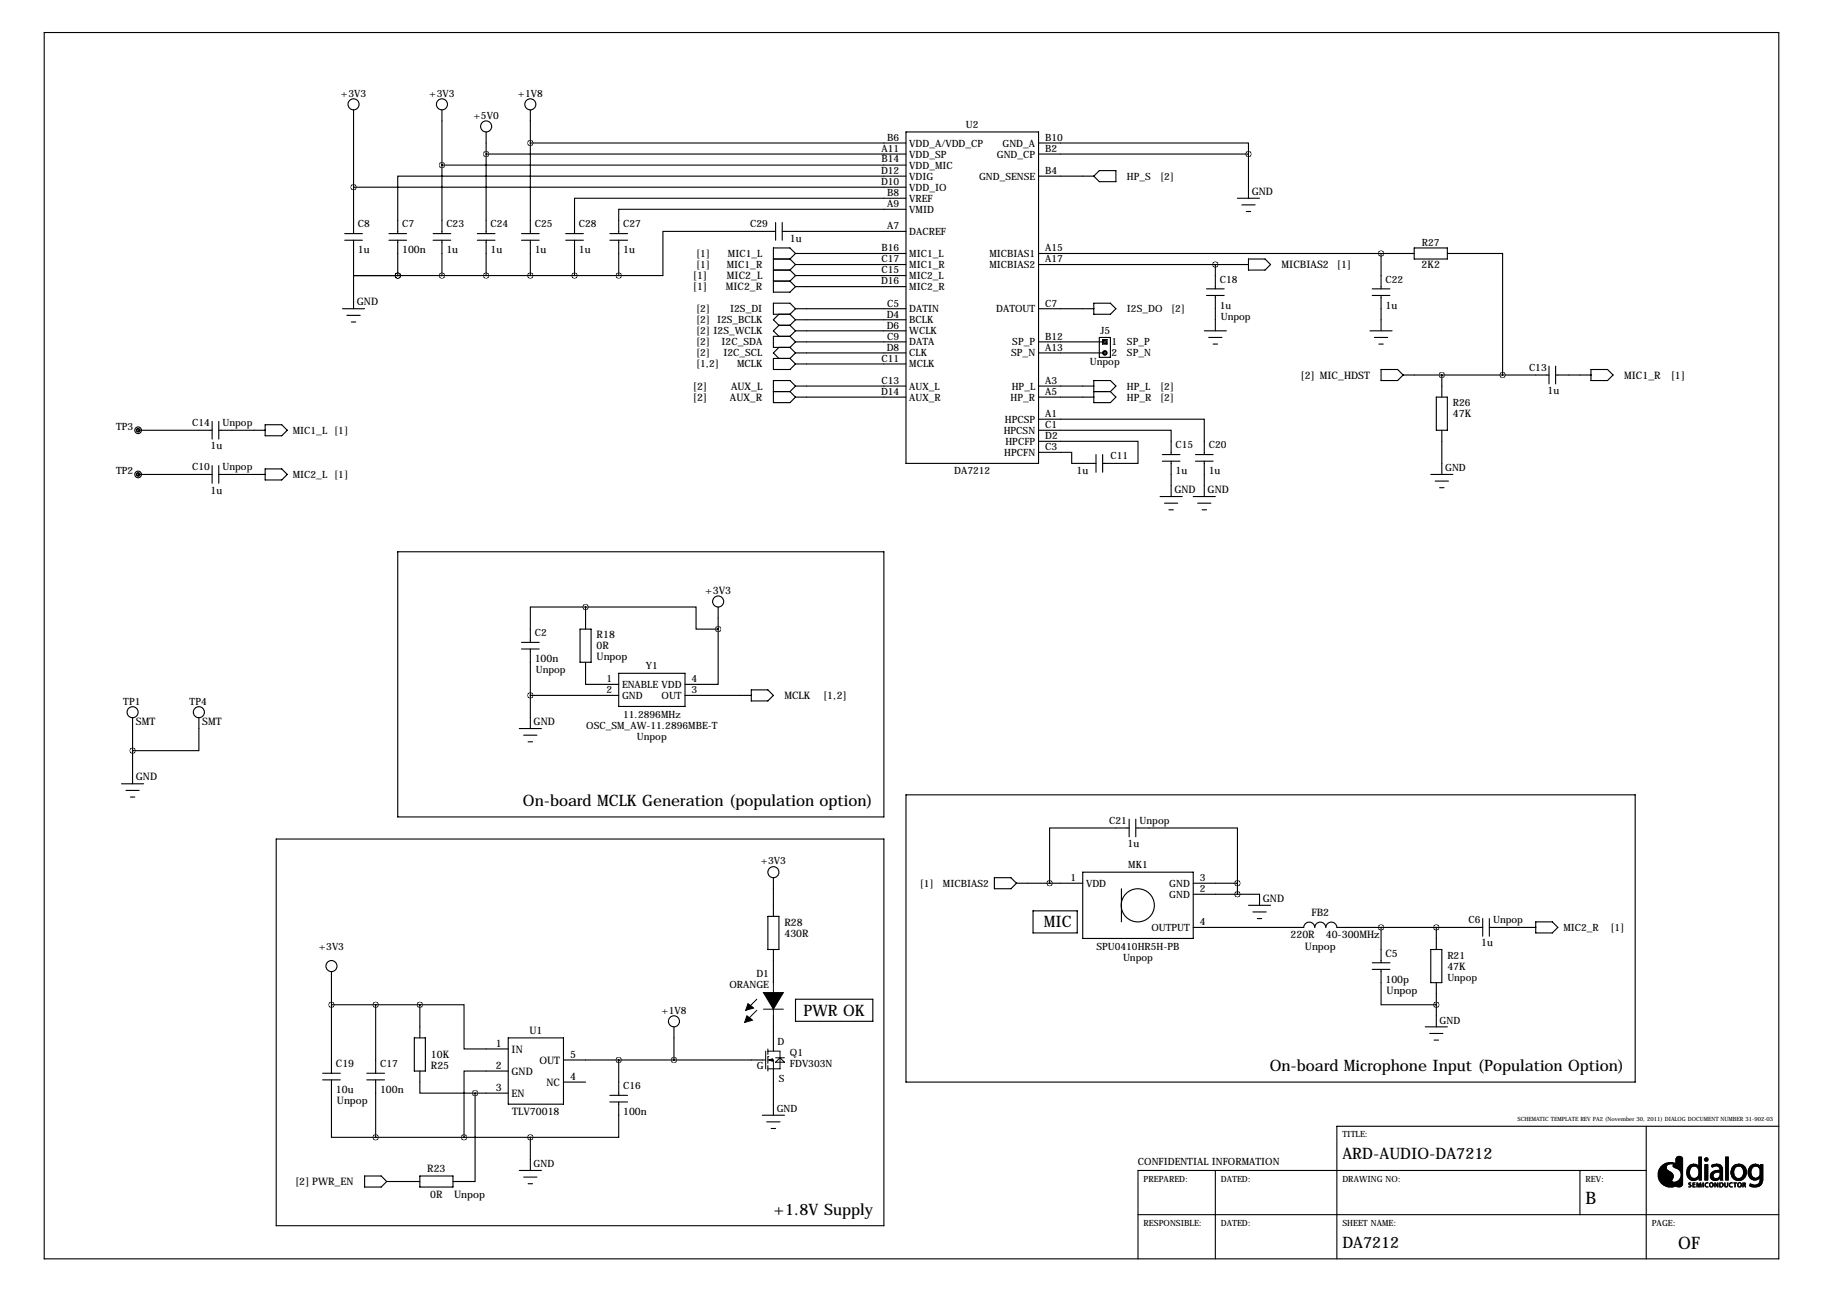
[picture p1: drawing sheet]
<svg xmlns="http://www.w3.org/2000/svg" width="419mm" height="297mm" viewBox="0 0 419 297" stroke-linecap="round" stroke-linejoin="round" font-family="sans-serif">
<g fill="none" stroke="#000" stroke-width=".25">
<path d="M10.2 7.5h398.7v281.9h-398.7zM81.3 25.3v28.4M101.6 25.3v28.4M101.6 38h106.7M111.8 30.3v23.4M111.8 35.4h96.5M121.9 25.3v28.4M121.9 32.9h86.4M208.3 30.3h30.5v76.2h-30.5zM238.8 32.9h48.2v2.5M238.8 35.4h48.2M287 35.4v10.2"/>
<path d="M79.2 53.7h4.1M79.2 55.2h4.1M81.3 55.2v8.2h10.1M81.3 43h127M89.4 53.7h4.1M89.4 55.2h4.1M91.4 55.2v8.2M99.6 53.7h4M99.6 55.2h4M101.6 55.2v8.2M109.7 53.7h4.1M109.7 55.2h4.1"/>
<path d="M111.8 55.2v8.2M119.9 53.7h4.1M119.9 55.2h4.1M121.9 55.2v8.2M130 53.7h4.1M130 55.2h4.1M132.1 55.2v8.2M140.2 53.7h4.1M140.2 55.2h4.1M142.2 55.2v8.2M177.8 59.5h3.8M178.3 53.2h-25.9v10.2h-10.2"/>
<path d="M178.3 51.2v4M179.8 51.2v4M179.8 53.2h28.5M181.6 59.5l1.3 1.3M182.9 58.3l-1.3-1.3h-3.8v10.2h3.8l1.3-1.3M182.9 58.3h25.4M182.9 58.3l-1.3 1.2M208.3 40.5h-116.9v13.2M208.3 45.6h-76.2v8.1M208.3 48.1h-66.1v5.6M238.8 58.3h86.3M238.8 40.5h12.7"/>
<path d="M251.5 40.5l1.2-1.3h3.8v2.6h-3.8zM284.5 45.6h5.1M285.5 47.1h3M286.5 48.6h1M287 59.5h3.8l1.3 1.3-1.3 1.3h-3.8zM317.5 58.3v8.1M325.1 57h7.6v2.5h-7.6zM332.7 58.3h12.7v27.9M78.7 71h5.1M79.8 72.5h3M80.8 74h1M91.4 63.4h-10.1v7.6"/>
<path d="M91.4 63.4h.1M91.4 63.4h50.8M177.8 62.1h3.8M177.8 64.6h3.8M179.1 72.2l-1.3 1.3 1.3 1.3M179.1 74.8h2.5M179.1 74.8l-1.3 1.3 1.3 1.2M179.1 79.9l-1.3 1.2 1.3 1.3M181.6 77.3h-3.8v2.6h3.8M181.6 72.2l1.3 1.3M181.6 77.3l1.3 1.3M181.6 74.8l1.3 1.3"/>
<path d="M181.6 79.9l1.3 1.2M181.6 62.1l1.3 1.3M181.6 64.6l1.3 1.3M182.9 71l-1.3-1.3h-3.8v2.5h3.8M182.9 60.8h25.4M182.9 78.6h25.4M182.9 71h25.4M182.9 63.4h25.4M182.9 73.5h25.4M182.9 76.1h25.4M182.9 65.9h25.4M182.9 71l-1.3 1.2"/>
<path d="M182.9 73.5l-1.3 1.3M182.9 76.1l-1.3 1.2M182.9 78.6l-1.3 1.3M182.9 60.8l-1.3 1.3M182.9 63.4l-1.3 1.2M238.8 60.8h48.2M238.8 78.6h15.2M238.8 71h12.7M251.5 69.7h3.8l1.2 1.3-1.2 1.2h-3.8zM252.7 77.6h2.6v4.6h-2.6zM253.5 78.1h1v1h-1zM276.9 76.1h5"/>
<path d="M277.4 66.4h4M277.4 67.9h4M277.9 77.6h3M278.9 79.1h1M279.4 60.8v5.6M279.4 67.9v8.2M315 76.1h5M315.5 66.4h4M315.5 67.9h4M316 77.6h3M317 79.1h1M317.5 67.9v8.2"/>
<path d="M31.7 98.9h17.1M48.8 96.9v4.1M50.3 98.9h10.7M50.3 96.9v4.1M61 97.6h3.8l1.2 1.3-1.2 1.3h-3.8zM177.8 90h3.8M181.6 82.4h-3.8v2.5h3.8l1.3-1.2M181.6 82.4l1.3 1.3M181.6 90l1.3 1.3M182.9 91.3h25.4M182.9 88.8l-1.3-1.3h-3.8v5.1h3.8l1.3-1.3M182.9 88.8h25.4"/>
<path d="M182.9 81.1h25.4M182.9 83.7h25.4M182.9 81.1l-1.3 1.3M182.9 88.8l-1.3 1.2M238.8 98.9h30.4v5.6M238.8 96.4h38.1v8.1M238.8 91.3h12.7M238.8 88.8h12.7M238.8 81.1h15.2M251.5 87.5h3.8l1.2 1.3-1.2 1.2 1.2 1.3-1.2 1.3h-3.8zM251.5 90h3.8M317.5 84.9h3.8l1.3 1.3-1.3 1.3h-3.8z"/>
<path d="M322.6 86.2h33.5M330.2 91.3h2.5v7.6h-2.5zM331.5 86.2v5.1M331.5 98.9v10.2M356.1 84.2v4.1M357.6 84.2v4.1M357.6 86.2h8.2M365.8 84.9h3.8l1.2 1.3-1.2 1.3h-3.8zM31.7 109.1h17.1M48.8 107v4.1M50.3 107v4.1M50.3 109.1h10.7"/>
<path d="M61 107.8h3.8l1.2 1.3-1.2 1.2h-3.8zM238.8 101.5h22.8v5h-8.1M238.8 104h7.6v2.5h5.6M252 104.5v4.1M253.5 104.5v4.1M266.7 114.2h5.1M267.2 104.5h4.1M267.2 106h4.1M267.7 115.7h3.1M268.7 117.2h1M269.2 106v8.2M274.3 114.2h5.1"/>
<path d="M274.8 104.5h4.1M274.8 106h4.1M275.3 115.7h3.1M276.4 117.2h1M276.9 106v8.2M328.9 109.1h5.1M329.9 110.6h3.1M331 112.1h1M91.4 126.9h111.8v60.9h-111.8zM134.6 139.6h-12.7v8.1M134.6 139.6h25.4v5h5.1M134.6 139.6v5"/>
<path d="M165.1 139.6v5M119.9 147.7h4.1M119.9 149.2h4.1M121.9 149.2v18.3M121.9 159.9h20.3M133.3 144.6h2.6v7.7h-2.6zM134.6 152.3v5h7.6M142.2 154.8h15.3v7.6h-15.3zM157.5 159.9h15.2M165.1 144.6v12.7h-7.6M172.7 158.6h3.8l1.3 1.3-1.3 1.2h-3.8zM30.5 165v15.2"/>
<path d="M45.7 165v7.6h-15.2M119.4 167.5h5.1M120.4 169h3M121.4 170.5h1M27.9 180.2h5.1M29 181.7h3M30 183.2h1M63.5 192.9h139.7v88.9h-139.7zM208.3 182.7h167.6v66.1h-167.6zM259.6 190.4h-18.3v12.7M259.6 188.3v4.1M261.1 190.4h23.4v12.7"/>
<path d="M261.1 188.3v4.1M176.5 210.7h2.6v7.6h-2.6zM177.8 201.8v8.9M177.8 218.3v7.6M228.6 201.8h3.8l1.3 1.3-1.3 1.2h-3.8zM233.7 203.1h15.2M237.5 209.4h10.1v5.1h-10.1zM248.9 200.5h25.4v15.3h-25.4zM257.8 204.3v7.6M274.3 213.2h25.4a1.27 1.27 0 0 1 1.3-1.2 1.27 1.27 0 0 1 1.3 1.2 1.27 1.27 0 0 1 1.2-1.2 1.27 1.27 0 0 1 1.3 1.2 1.27 1.27 0 0 1 1.3-1.2 1.27 1.27 0 0 1 1.2 1.2h33.6M274.3 203.1h10.2M274.3 205.6h15.3v2.5"/>
<path d="M284.5 203.1v2.5M287 208.1h5.1M288 209.7h3.1M289.1 211.2h1M317.5 213.2v8.1M328.9 218.3h2.6v7.6h-2.6zM330.2 213.2v5.1M340.9 211.2v4.1M342.4 211.2v4.1M342.4 213.2h10.7M353.1 211.9h3.8l1.2 1.3-1.2 1.3h-3.8zM76.2 223.4v23.3"/>
<path d="M76.2 231h20.3M86.4 231v15.7M95.2 238.6h2.6v7.6h-2.6zM96.5 231h10.2v10.2h10.1M96.5 231v7.6M116.8 238.6h12.7v15.3h-12.7zM154.9 236.1v7.6M177.8 233.5v7.7M182.9 229.7h17.8v5.1h-17.8zM315.5 221.3h4M315.5 222.9h4M317.5 222.9v8.1h12.7"/>
<path d="M327.7 236.1h5M328.7 237.6h3M329.7 239.1h1M330.2 225.9v10.2M74.2 246.7h4M74.2 248.3h4M76.2 248.3v13.2h10.2M84.3 246.7h4.1M84.3 248.3h4.1M86.4 248.3v13.2M96.5 246.2v5.1h12.7M109.2 251.3v20.3h-5.1"/>
<path d="M109.2 251.3h7.6M116.8 246.2h-10.1v15.3M129.5 248.8h5.1M129.5 243.7h45.8M140.2 251.8h4.1M140.2 253.4h4.1M142.2 253.4v8.1h-20.3M142.2 243.7v8.1M175.3 256.4h5M176.3 257.9h3M177.3 259.4h1M177.8 246.2v10.2"/>
<path d="M378.5 258.9v30.5M408.9 258.9h-101.6v30.5M83.8 270.4h3.8l1.3 1.2-1.3 1.3h-3.8zM86.4 261.5h35.5M88.9 271.6h7.6M96.5 270.4h7.6v2.5h-7.6zM119.4 269.1h5.1M120.4 270.6h3M121.4 272.1h1M121.9 261.5v7.6M261.6 279.3h147.3M279.4 269.1v20.3"/>
<path d="M363.2 269.1v10.2M378.5 269.1h-116.9v20.3"/>
<circle cx="81.3" cy="24" r="1.27"/>
<circle cx="101.6" cy="24" r="1.27"/>
<circle cx="111.8" cy="29.1" r="1.27"/>
<circle cx="121.9" cy="24" r="1.27"/>
<circle cx="254" cy="78.6" r=".41"/>
<circle cx="254" cy="78.6" r=".3"/>
<circle cx="31.7" cy="98.9" r=".41"/>
<circle cx="31.7" cy="98.9" r=".3"/>
<circle cx="31.8" cy="98.9" r=".76"/>
<circle cx="254" cy="81.1" r=".51"/>
<circle cx="254" cy="81.1" r=".41"/>
<circle cx="254" cy="81.1" r=".3"/>
<circle cx="31.7" cy="109.1" r=".41"/>
<circle cx="31.7" cy="109.1" r=".3"/>
<circle cx="31.8" cy="109.1" r=".76"/>
<circle cx="165.1" cy="138.3" r="1.27"/>
<circle cx="30.5" cy="163.7" r="1.27"/>
<circle cx="45.7" cy="163.7" r="1.27"/>
<circle cx="177.8" cy="200.5" r="1.27"/>
<circle cx="261.6" cy="208.1" r="3.8"/>
<circle cx="76.2" cy="222.1" r="1.27"/>
<circle cx="154.9" cy="234.8" r="1.27"/>
</g>
<g fill="none" stroke="#000" stroke-width=".23">
<path d="M174 229.7l-2.6 2.6M174 232.3l-2.6 2.5M175.5 232h4.6M177.8 225.7v7.8M175.3 243.7h.7M176 241.7v4M176.5 242.9h.1M176.5 241.2v1.2M176.5 242.9v1.6M176.5 245v1.2M176.5 243.7h1.3v2.5M176.5 241.7h2.8v4h-2.8"/>
<path d="M176.8 243.7l.7-.3v.6zM177.8 241.2v.5M178.3 243.2h2M179.3 243.2l1 1h-2zM381.2 270.4h3.5M381.2 270.3h3.5M381.2 270.2h3.5M381.2 270.1h3.4M381.2 270h3.4M381.2 269.9h3.4M381.2 269.8h3.3M381.2 269.7h3.2"/>
<path d="M381.2 269.6h3.1M381.2 269.7h3.1M381.2 270.5h3.5M381.2 270.6h3.5M381.3 269.3h2.4M381.3 269.4h2.7M381.3 269.5h2.8M381.3 270.7h3.4M381.3 270.8h3.3M381.3 270.9h3.3M381.4 269h2M381.4 269.1h2.1"/>
<path d="M381.4 269.2h2.2M381.4 271h3.2M381.4 271.1h3.1M381.4 268.9h1.9M381.4 271.2h3.1M381.4 271.2h3M381.4 271.3h3M381.5 268.7h1.6M381.5 268.8h1.6M381.5 271.4h2.8M381.5 271.5h2.8M381.6 268.6h1.5"/>
<path d="M381.6 271.5h2.8M381.7 268.5h1.4M381.7 271.6h2.8M381.7 271.7h2.9M381.7 268.3h1.4M381.7 271.8h5.1M381.8 268.3h1.3M381.8 271.8h5M381.9 268.2h1.2M381.9 271.9h4.9M382 268.1h1.1M382 272.1h4.8"/>
<path d="M382 268h1.1M382.1 268h1.1M382.2 267.9h1.1M382.2 272.2h4.6M382.3 267.8h1.1M382.3 272.3h4.5M382.3 272.4h4.5M382.4 267.7h1.1M382.5 267.7h1.3M382.6 272.6h4.1M382.6 267.6h4.2M382.7 272.6h4"/>
<path d="M382.8 267.5h4M382.9 272.7h3.7M382.9 267.4h2.2M383 272.8h2.1M383.2 267.4h1.7M383.2 272.9h1.7M383.5 267.3h1.1M384.6 267.7h2.2M384.6 268h2.2M384.6 268.1h2.2M384.7 267.9h2.1M384.7 268.2h2.1"/>
<path d="M384.8 267.8h2M384.8 268.3h2M384.8 267.7h2M384.9 268.4h1.9M385.2 267.4h1.6M385.3 266.4h1.5M385.3 266.5h1.5M385.3 266.6h1.5M385.3 266.7h1.5M385.3 266.8h1.5M385.3 266.9h1.5M385.3 267h1.5"/>
<path d="M385.3 267.1h1.5M385.3 267.2h1.5M385.3 267.3h1.5M385.3 267.4h1.5M385.3 268.6h1.5M385.3 271.7h1.5M385.4 266.2h1.3M385.4 266.3h1.4M385.4 272.8h1.1M385.4 266.1h1.3M385.5 266h1.1M385.5 268.6h1.3"/>
<path d="M385.5 271.6h1.3M385.5 272.9h.9M385.7 265.9h.7M385.7 268.7h1.1M385.7 271.5h1.1M385.8 268.8h1M385.9 268.9h.9M385.9 271.4h.9M386 271.3h.8M386 271.2h.8M386.1 269h.7M386.1 269.1h.7"/>
<path d="M386.1 271.1h.7M386.1 271.2h.7M386.2 269.2h.6M386.2 271h.6M386.3 269.3h.5M386.3 269.4h.5M386.3 270.9h.5M386.3 269.5h.5M386.3 270.7h.5M386.3 270.8h.5M386.4 270.4h.4M386.4 270.3h.4"/>
<path d="M386.4 269.8h.4M386.4 269.7h.4M386.4 269.6h.4M386.4 270.5h.4M386.4 270.6h.4M386.5 270.3h.3M386.5 270.2h.3M386.5 270.1h.3M386.5 270h.3M386.5 269.9h.3M387.7 269.7h.7M387.7 269.4h.7"/>
<path d="M387.7 269.5h.7M387.7 269.6h.7M387.8 270.2h.7M387.8 270.1h.7M387.8 270h.7M387.8 270h.6M387.8 269.9h.6M387.8 269.8h.6M387.8 268.9h.7M387.8 269h.7M387.8 269.1h.6M387.8 269.2h.6"/>
<path d="M387.8 269.3h.6M387.9 270.4h.8M387.9 270.3h.7M387.9 268.7h.7M387.9 268.8h.7M388 268.6h.7M388 270.5h.7M388 270.6h.7M388 270.6h.8M388 270.7h.9M388.1 268.3h.9M388.1 268.3h.8"/>
<path d="M388.1 270.8h.9M388.2 268.2h1M388.2 270.9h1.1M388.2 272.1h.2M388.2 272.9h.5M388.3 268.1h2.9M388.3 270.9h2.1M388.3 272.2h.1M388.3 272.3h.2M388.3 268h2.1M388.3 271h2M388.3 272.4l.4 .1"/>
<path d="M388.4 268h1.9M388.4 271.1h1.8M388.5 267.9h1.7M388.5 271.2h1.7M388.5 271.8h.1M388.6 267.8h1.6M388.6 271.2h1.5M388.6 272.6h.2M388.6 272.8h.1M388.7 267.7h1.3M388.7 271.3h1.2M388.7 271.9l-.4 .1"/>
<path d="M388.7 272.6h.1M388.7 272.7h.1M388.8 268.4l-.8 .1M388.9 267.7h1M388.9 271.4h.8M389.2 272.1h.1M389.2 272.2h.1M389.2 272.3h.4M389.2 272.6h.1M389.2 272.7h.1M389.2 272.8h.1M389.2 272.9h.5"/>
<path d="M389.3 267.6h.1M389.7 270.9h.8M389.7 271.9l-.5 .1M389.7 272.4l-.5 .1M389.8 268.2h1.4M389.9 270.8h1.3M390 268.3h1.2M390.1 270.7h1.1M390.1 271.9l.2 .1M390.1 272.1h.2M390.1 272.1h.3M390.1 272.2h.3"/>
<path d="M390.1 272.3h.1M390.1 272.4h.1M390.1 272.6h.1M390.1 272.7h.1M390.1 272.8h.1M390.1 272.9h.1M390.1 268.3h1.1M390.1 270.6h1.1M390.2 268.4h1M390.2 270.6h1M390.3 268.6h.9M390.3 270.5h.9"/>
<path d="M390.3 272.3h.1M390.3 272.4h.2M390.4 270.4h.8M390.4 270.3h.8M390.4 268.6h.8M390.4 272.6h.1M390.4 272.6h.3M390.4 270.2h.8M390.4 270.1h.8M390.4 268.7h.8M390.4 268.8h.8M390.4 268.9h.8"/>
<path d="M390.4 272.7h.3M390.4 272.8h.3M390.4 272.9h.3M390.6 272.9h.1M390.6 270h.6M390.6 269.9h.6M390.6 269.8h.6M390.6 269.7h.6M390.6 266h.6M390.6 266.1h.6M390.6 266.2h.6M390.6 266.3h.6"/>
<path d="M390.6 266.4h.6M390.6 266.5h.6M390.6 266.6h.6M390.6 266.7h.6M390.6 266.8h.6M390.6 266.9h.6M390.6 267h.6M390.6 267.1h.6M390.6 267.2h.6M390.6 267.3h.6M390.6 267.4h.6M390.6 267.5h.6"/>
<path d="M390.6 267.6h.6M390.6 267.7h.6M390.6 267.8h.6M390.6 267.9h.6M390.6 268h.6M390.6 269h.6M390.6 269.1h.6M390.6 269.2h.6M390.6 269.3h.6M390.6 269.4h.6M390.6 269.5h.6M390.6 269.6h.6"/>
<path d="M390.6 270.9h.6M390.6 271h.6M390.6 271.1h.6M390.6 271.2h.6M390.6 271.3h.6M390.6 272.6h.1M390.7 272.3h.1M390.7 272.4h.1M390.8 272.1h.2M390.8 272.2h.2M390.9 271.9h.1M390.9 272.3h.2"/>
<path d="M390.9 272.4h.2M391 272.6h.1M391 272.7h.1M391 272.8h.1M391 272.9h.1M391.5 271.9h.1M391.5 272.1h.1M391.5 272.2h.1M391.5 272.3h.1M391.5 272.4h.1M391.5 272.6h.1M391.5 272.7h.1"/>
<path d="M391.5 272.8h.1M391.5 272.9h.1M391.8 266.5h.9M391.8 266.6h.9M391.8 266.7h.9M391.9 270.4h.7M391.9 270.3h.7M391.9 270.2h.7M391.9 270.1h.7M391.9 270h.7M391.9 269.9h.7M391.9 269.8h.7"/>
<path d="M391.9 269.7h.7M391.9 266.4h.7M391.9 266.8h.7M391.9 267.7h.7M391.9 267.8h.7M391.9 267.9h.7M391.9 268h.7M391.9 268.1h.7M391.9 268.2h.7M391.9 268.3h.7M391.9 268.4h.7M391.9 268.6h.7"/>
<path d="M391.9 268.7h.7M391.9 268.8h.7M391.9 268.9h.7M391.9 269h.7M391.9 269.1h.7M391.9 269.2h.7M391.9 269.3h.7M391.9 269.4h.7M391.9 269.5h.7M391.9 269.6h.7M391.9 270.5h.7M391.9 270.6h.7"/>
<path d="M391.9 270.7h.7M391.9 270.8h.7M391.9 270.9h.7M391.9 271h.7M391.9 271.1h.7M391.9 271.2h.7M391.9 271.3h.7M392 266.3h.6M392 266.9h.5M392 272.1h.2M392 272.2h.1M392 272.3h.1"/>
<path d="M392 272.4h.1M392 272.6h.1M392 272.7h.2M392.1 266.2h.4M392.1 267h.4M392.1 272.1h.1M392.1 272.8h.1M392.1 272.9h.6M392.2 266.2h.1M392.4 271.8h.1M392.7 271.9l-.6 .1M393 272.1h.1"/>
<path d="M393 272.2h.1M393 272.3h.1M393 272.4h.1M393 272.6h.1M393 272.7h.1M393 272.8h.2M393.1 272h.7M393.1 272.9h.6M393.2 270.4h.7M393.2 270.3h.7M393.2 270.2h.7M393.2 270.1h.7"/>
<path d="M393.2 270h.7M393.2 270.5h.7M393.2 270.6h.7M393.2 270.7h.8M393.3 270h.6M393.3 269.9h.7M393.3 270.8h.7M393.3 270.9h.9M393.3 269.8h.8M393.3 269.7h.9M393.3 270.9h2.7M393.3 271h2"/>
<path d="M393.3 271.8h.2M393.4 268h2.3M393.4 269.7h.9M393.4 271.1h1.8M393.5 267.9h2.1M393.5 268h2.2M393.5 268.1h.9M393.5 268.2h.5M393.5 269.6h1M393.5 271.2h1.6M393.6 268.3h.1M393.6 267.8h1.9"/>
<path d="M393.6 268.3h.2M393.6 269.5h2.4M393.6 271.2h1.5M393.6 272.8h.2M393.6 269.4h2.4M393.6 272.1h.3M393.6 272.7h.3M393.8 271.3h1.1M393.8 272.1h.1M393.8 272.2h.1M393.8 272.3h.1M393.8 272.4h.1"/>
<path d="M393.8 272.6h.1M393.8 267.7h1.6M393.9 269.3h2.1M393.9 271.4h.8M394.1 267.7h1.1M394.1 269.2h1.9M394.2 271.9l.3 .1M394.2 272.1h.3M394.2 272.2h.1M394.2 272.3h.1M394.2 272.4h.1M394.2 272.6h.1"/>
<path d="M394.2 272.7h.1M394.2 272.8h.1M394.2 272.9h.1M394.4 269.1h1.6M394.4 272.2h.2M394.5 272.3h.1M394.5 272.4h.2M394.6 267.6h.2M394.6 272.6h.2M394.7 272.6h.3M394.7 268.1h1.1M394.7 272.7h.3"/>
<path d="M394.7 272.8h.3M394.8 269h1.2M394.8 272.9h.2M394.9 270.9h1.1M394.9 271.9h.1M394.9 272.1h.1M394.9 272.2h.1M394.9 272.3h.1M394.9 272.4h.1M394.9 272.6h.1M395 268.2h.8M395 270.8h1"/>
<path d="M395.1 268.3h.8M395.1 270.7h.9M395.2 268.3h.7M395.2 270.6h.8M395.3 268.4h.7M395.3 270.5h.7M395.3 270.6h.7M395.3 270.4h.7M395.3 270.3h.7M395.3 268.6h.7M395.3 268.7h.7M395.3 272h.7"/>
<path d="M395.3 272.1h.1M395.3 272.2h.1M395.3 272.3h.1M395.3 272.4h.1M395.3 272.6h.1M395.3 272.7h.1M395.3 272.8h.1M395.4 270.3h.6M395.4 270.2h.6M395.4 270.1h.6M395.4 270h.6M395.4 269.9h.6"/>
<path d="M395.4 269.8h.6M395.4 269.7h.6M395.4 268.8h.6M395.4 268.9h.6M395.4 269.6h.6M395.5 271h.5M395.5 271.1h.5M395.5 271.2h.5M395.5 271.3h.6M395.9 272.8h.1M395.9 272.1h.2M395.9 272.7h.2"/>
<path d="M396 272.9h-.7M396 272.1h.1M396 272.2h.2M396 272.3h.2M396 272.4h.2M396 272.6h.2M396 272.6h.1M396.5 271.9h.1M396.5 272.1h.1M396.5 272.2h.1M396.5 272.3h.1M396.5 272.4h.1"/>
<path d="M396.5 272.6h.1M396.5 272.7h.1M396.5 272.8h.2M396.5 272.9h.6M396.7 270.4h.7M396.7 270.3h.7M396.7 270.2h.7M396.7 270.1h.7M396.7 270h.7M396.7 269.9h.7M396.7 269.8h.7M396.7 269.7h.7"/>
<path d="M396.7 266h.7M396.7 266.1h.7M396.7 266.2h.7M396.7 266.3h.7M396.7 266.4h.7M396.7 266.5h.7M396.7 266.6h.7M396.7 266.7h.7M396.7 266.8h.7M396.7 266.9h.7M396.7 267h.7M396.7 267.1h.7"/>
<path d="M396.7 267.2h.7M396.7 267.3h.7M396.7 267.4h.7M396.7 267.5h.7M396.7 267.6h.7M396.7 267.7h.7M396.7 267.8h.7M396.7 267.9h.7M396.7 268h.7M396.7 268.1h.7M396.7 268.2h.7M396.7 268.3h.7"/>
<path d="M396.7 268.4h.7M396.7 268.6h.7M396.7 268.7h.7M396.7 268.8h.7M396.7 268.9h.7M396.7 269h.7M396.7 269.1h.7M396.7 269.2h.7M396.7 269.3h.7M396.7 269.4h.7M396.7 269.5h.7M396.7 269.6h.7"/>
<path d="M396.7 270.5h.7M396.7 270.6h.7M396.7 270.7h.7M396.7 270.8h.7M396.7 270.9h.7M396.7 271h.7M396.7 271.1h.7M396.7 271.2h.7M396.7 271.3h.7M397 272.8h.2M397.1 271.9h.2M397.1 272.1h.2"/>
<path d="M397.1 272.2h.2M397.1 272.3h.2M397.1 272.4h.2M397.1 272.6h.2M397.1 272.7h.1M397.6 272.1h.1M397.6 272.2h.1M397.6 272.3h.1M397.6 272.4h.1M397.6 272.6h.1M397.6 272.7h.1M397.6 272.1h.2"/>
<path d="M397.6 272.8h.2M397.7 272.9h.6M397.9 270h.7M397.9 269.9h.7M397.9 269.8h.7M397.9 269.7h.7M397.9 269.2h.7M397.9 269.3h.7M397.9 269.4h.7M397.9 269.5h.7M397.9 269.6h.7M398 270.3h.7"/>
<path d="M398 270.2h.7M398 270.1h.7M398 270h.6M398 269h.6M398 269.1h.6M398 271.8h.1M398.1 270.4h.7M398.1 270.3h.7M398.1 268.6h.7M398.1 268.7h.7M398.1 268.8h.6M398.2 268.6h.7"/>
<path d="M398.2 270.5h.7M398.2 270.6h.7M398.2 268.3h.8M398.2 270.6h.8M398.2 270.7h.9M398.3 271.9l-.6 .1M398.3 268.3h.9M398.3 270.8h.9M398.4 268.2h.9M398.4 270.9h.9M398.5 268.1h2.5M398.5 270.9h2.4"/>
<path d="M398.5 268h2.4M398.5 271h2.4M398.5 271.9h.8M398.6 268h2.3M398.6 271.1h2.2M398.7 267.9h2.1M398.7 271.2h2M398.7 268.9h-.7M398.8 267.8h1.8M398.8 271.2h1.8M398.8 272.1h.1M398.8 272.2h.1"/>
<path d="M398.8 272.3h.1M398.8 272.4h.1M398.8 272.6h.1M398.8 272.7h.1M398.8 272.8h.1M398.8 272.9h.1M398.9 268.4l-.7 .1M399 267.7h1.5M399 271.3h1.4M399.2 267.7h1.1M399.2 271.4h1M399.4 272.2h.2"/>
<path d="M399.4 272.3h.1M399.4 272.4h.1M399.4 272.6h.1M399.4 272.6h.2M399.5 272.1h.2M399.5 272.1h.1M399.5 272.7h.1M399.5 272.8h.2M399.6 272h.7M399.6 272.9h.7M399.7 267.6h.1M399.8 271.8h.2"/>
<path d="M400 270.9h1M400 272.8h.3M400.2 268.2h.9M400.2 272.1h.1M400.2 272.7h.1M400.2 270.8h.9M400.2 272.2h.2M400.2 272.6h.2M400.3 268.3h.9M400.3 270.7h.9M400.3 272.3h.1M400.3 272.4h.1"/>
<path d="M400.4 268.3h.8M400.5 268.4l.8 .1M400.5 270.6h.7M400.5 270.5h.8M400.6 270.4h.7M400.6 268.6h.7M400.6 268.6h.8M400.7 270.3h.7M400.7 270.2h.7M400.7 268.7h.7M400.7 268.8h.7M400.7 272h.5"/>
<path d="M400.7 272.1h.1M400.7 272.2h.1M400.7 272.3h.1M400.7 272.4h.5M400.7 272.6h.1M400.7 272.7h.1M400.7 272.8h.1M400.7 272.9h.1M400.8 270.1h.7M400.8 270h.7M400.8 268.9h.7M400.8 269h.7"/>
<path d="M400.8 269.1h.7M400.8 269.9h.7M400.8 269.8h.7M400.8 269.7h.7M400.8 269.2h.7M400.8 269.3h.7M400.8 269.4h.7M400.8 269.5h.7M400.8 269.6h.7M401.1 272.3h.1M401.1 272.6h.1M401.1 272.1h.2"/>
<path d="M401.1 272.2h.2M401.1 272.7h.1M401.1 272.8h.2M401.2 272.9h.1M401.9 270h.7M401.9 269.9h.7M401.9 269.8h.7M401.9 269.7h.6M401.9 269.1h.7M401.9 269.2h.7M401.9 269.3h.6M401.9 269.4h.6"/>
<path d="M401.9 269.5h.6M401.9 269.6h.6M402 270.3h.7M402 270.2h.7M402 270.1h.7M402 270h.6M402 268.8h.7M402 269h.6M402 270.4h.8M402 268.6h.7M402 268.7h.7M402.1 268.6h.7"/>
<path d="M402.1 270.5h.7M402.1 270.6h.8M402.2 268.3h.8M402.2 270.6h.8M402.2 270.7h.9M402.2 272.6h2.4M402.3 268.3h.8M402.3 270.8h1.1M402.3 272.4h2.6M402.3 272.6h2.4M402.3 272.7h2.2M402.3 268.1h2.3"/>
<path d="M402.3 268.2h1M402.3 270.9h2.2M402.3 272.1h.1M402.3 272.2h.3M402.3 272.3h.5M402.4 268h2.2M402.4 270.9h2M402.4 272.8h2M402.5 271h1.9M402.6 268h1.9M402.6 271.1h1.7M402.6 267.9h1.8"/>
<path d="M402.6 272.9h1.5M402.7 268.9h-.7M402.7 267.8h1.6M402.7 271.2h1.4M402.9 267.7h1.3M402.9 268.4l-.8 .1M402.9 271.2h1.1M403.1 267.7h.9M403.1 271.3h.7M403.5 267.6h.1M403.9 270.8h1.4M404 272.3h.9"/>
<path d="M404 268.2h1.3M404.1 270.7h1.2M404.1 272.2h.9M404.2 268.3h1.1M404.2 270.6h1.1M404.3 268.3h1M404.3 272.1h.7M404.3 268.4h1M404.3 270.6h1M404.4 270.4h.9M404.4 270.5h.9M404.4 271.9h.7"/>
<path d="M404.5 270.3h.8M404.5 268.6h.8M404.5 271.8h.6M404.6 270.3h.7M404.6 270.2h.7M404.6 270.1h.7M404.6 268.7h.7M404.6 268.8h.7M404.6 271.5h.6M404.6 271.6h.6M404.6 271.7h.6M404.6 271.8h.6"/>
<path d="M404.6 270h.7M404.6 269.9h.7M404.6 269.8h.7M404.6 269.7h.7M404.6 268.9h.7M404.6 269h.7M404.6 269.1h.7M404.6 269.2h.7M404.6 269.3h.7M404.6 269.4h.7M404.6 269.5h.7M404.6 269.6h.7"/>
<path d="M404.6 270.9h.7M404.6 271h.7M404.6 271.1h.7M404.6 271.2h.7M404.6 271.3h.7M404.6 271.4h.7M404.6 271.5h.7M404.7 267.7h.6M404.7 267.8h.6M404.7 267.9h.6M404.7 268h.6M404.7 268.1h.6"/>
</g>
<path d="M171.7 233.5l1.3 1.1-1.8 .5zM172 230.7l1.2 1.1-1.8 .5zM177.8 228.2h2.3l-2.3 3.8zM175.5 228.2h2.3v3.8z" fill="#000" stroke="#000" stroke-width=".23"/>
<path d="M111.7 35.4a.05 .05 0 0 0 .1 0 .05 .05 0 0 0-.1 0zM91.4 63.4a.05 .05 0 0 0 .1 0 .05 .05 0 0 0-.1 0zM81.2 43a.05 .05 0 0 0 .1 0 .05 .05 0 0 0-.1 0zM91.4 63.4a.05 .05 0 0 0 .1 0 .05 .05 0 0 0-.1 0zM121.9 32.9a.05 .05 0 0 0 .1 0 .05 .05 0 0 0-.1 0zM111.7 63.4a.05 .05 0 0 0 .1 0 .05 .05 0 0 0-.1 0zM121.9 63.4a.05 .05 0 0 0 .1 0 .05 .05 0 0 0-.1 0zM132 63.4a.05 .05 0 0 0 .1 0 .05 .05 0 0 0-.1 0zM142.2 63.4a.05 .05 0 0 0 .1 0 .05 .05 0 0 0-.1 0zM287 35.4a.05 .05 0 0 0 .1 0 .05 .05 0 0 0-.1 0zM30.4 172.6a.05 .05 0 0 0 .1 0 .05 .05 0 0 0-.1 0zM331.4 86.2a.05 .05 0 0 0 .1 0 .05 .05 0 0 0-.1 0zM86.3 261.5a.05 .05 0 0 0 .1 0 .05 .05 0 0 0-.1 0zM154.9 243.7a.05 .05 0 0 0 .1 0 .05 .05 0 0 0-.1 0zM121.9 261.5a.05 .05 0 0 0 .1 0 .05 .05 0 0 0-.1 0zM284.4 205.6a.05 .05 0 0 0 .1 0 .05 .05 0 0 0-.1 0zM284.4 203.1a.05 .05 0 0 0 .1 0 .05 .05 0 0 0-.1 0zM121.9 159.9a.05 .05 0 0 0 .1 0 .05 .05 0 0 0-.1 0zM134.6 139.6a.05 .05 0 0 0 .1 0 .05 .05 0 0 0-.1 0zM142.2 243.7a.05 .05 0 0 0 .1 0 .05 .05 0 0 0-.1 0zM106.6 261.5a.05 .05 0 0 0 .1 0 .05 .05 0 0 0-.1 0zM96.5 231a.05 .05 0 0 0 .1 0 .05 .05 0 0 0-.1 0zM86.3 231a.05 .05 0 0 0 .1 0 .05 .05 0 0 0-.1 0zM109.2 251.3a.05 .05 0 0 0 .1 0 .05 .05 0 0 0-.1 0zM345.4 86.2a.05 .05 0 0 0 .1 0 .05 .05 0 0 0-.1 0z" fill="#000" stroke="#000" stroke-width="1.3"/>
<g font-size="4">
<text x="364.5" y="276.7">B</text>
<text x="385.8" y="287.1">OF</text>
</g>
<g font-size="3.6">
<text x="120.2" y="185.3">On-board MCLK Generation (population option)</text>
<text x="239.9" y="213.2">MIC</text>
<text x="184.7" y="233.5">PWR OK</text>
<text x="291.9" y="246.2">On-board Microphone Input (Population Option)</text>
<text x="308.6" y="266.6">ARD-AUDIO-DA7212</text>
<text x="177.8" y="279.3">+1.8V Supply</text>
<text x="308.6" y="286.9">DA7212</text>
</g>
<g font-size="2.4">
<text x="287.8" y="44.8">GND</text>
<text x="82.3" y="58.3">1u</text>
<text x="92.5" y="58.3">100n</text>
<text x="102.6" y="58.3">1u</text>
<text x="112.8" y="58.3">1u</text>
<text x="122.9" y="58.3">1u</text>
<text x="133.1" y="58.3">1u</text>
<text x="143.3" y="58.3">1u</text>
<text x="181.6" y="55.7">1u</text>
<text x="159.3" y="64.2">[1]</text>
<text x="167.1" y="64.2">MIC2_L</text>
<text x="294.6" y="61.6">MICBIAS2</text>
<text x="307.3" y="61.6">[1]</text>
<text x="326.8" y="61.6">2K2</text>
<text x="82" y="70.2">GND</text>
<text x="159.3" y="66.7">[1]</text>
<text x="166.8" y="66.7">MIC2_R</text>
<text x="318.5" y="71">1u</text>
<text x="159.3" y="89.6">[2]</text>
<text x="168.1" y="89.6">AUX_L</text>
<text x="299" y="87">[2] MIC_HDST</text>
<text x="373.4" y="87">MIC1_R</text>
<text x="384.1" y="87">[1]</text>
<text x="159.3" y="92.1">[2]</text>
<text x="167.8" y="92.1">AUX_R</text>
<text x="334" y="95.9">47K</text>
<text x="355.8" y="90.6">1u</text>
<text x="48.4" y="103.3">1u</text>
<text x="48.4" y="113.5">1u</text>
<text x="247.5" y="109.1">1u</text>
<text x="270" y="113.4">GND</text>
<text x="270.3" y="109.1">1u</text>
<text x="277.6" y="113.4">GND</text>
<text x="277.9" y="109.1">1u</text>
<text x="162.1" y="136.5">+3V3</text>
<text x="137.2" y="146.7">R18</text>
<text x="137.2" y="149.3">0R</text>
<text x="122.9" y="152.3">100n</text>
<text x="137.2" y="151.8">Unpop</text>
<text x="180.3" y="160.7">MCLK</text>
<text x="189.2" y="160.7">[1,2]</text>
<text x="31.2" y="166.6">SMT</text>
<text x="46.5" y="166.6">SMT</text>
<text x="122.7" y="166.7">GND</text>
<text x="31.2" y="179.4">GND</text>
<text x="259.2" y="194.7">1u</text>
<text x="290.3" y="207.4">GND</text>
<text x="180.3" y="212.8">R28</text>
<text x="180.3" y="215.3">430R</text>
<text x="296.7" y="215.8">220R</text>
<text x="301.5" y="210.7">FB2</text>
<text x="304.8" y="215.8">40-300MHz</text>
<text x="300" y="218.3">Unpop</text>
<text x="318.5" y="220">C5</text>
<text x="340.5" y="217.6">1u</text>
<text x="318.5" y="225.9">100p</text>
<text x="332.7" y="222.9">47K</text>
<text x="318.8" y="228.5">Unpop</text>
<text x="121.7" y="237.7">U1</text>
<text x="77.2" y="245.4">C19</text>
<text x="99.1" y="245.8">R25</text>
<text x="99.1" y="243.3">10K</text>
<text x="114" y="240.7">1</text>
<text x="114" y="245.7">2</text>
<text x="117.6" y="242">IN</text>
<text x="124" y="244.5">OUT</text>
<text x="131.1" y="243.2">5</text>
<text x="77.2" y="251.3">10u</text>
<text x="87.4" y="251.3">100n</text>
<text x="114" y="250.8">3</text>
<text x="117.6" y="247.1">GND</text>
<text x="125.7" y="249.6">NC</text>
<text x="131.1" y="248.3">4</text>
<text x="77.5" y="253.9">Unpop</text>
<text x="117.6" y="252.1">EN</text>
<text x="117.8" y="256.4">TLV70018</text>
<text x="143.3" y="256.4">100n</text>
<text x="98.2" y="269.5">R23</text>
<text x="67.9" y="272.5">[2] PWR_EN</text>
<text x="98.9" y="275.4">0R</text>
<text x="104.4" y="275.4">Unpop</text>
</g>
<g font-size="2.3">
<text x="78.4" y="22.2">+3V3</text>
<text x="98.7" y="22.2">+3V3</text>
<text x="119" y="22.2">+1V8</text>
<text x="108.9" y="27.3">+5V0</text>
<text x="222.1" y="29.4">U2</text>
<text x="202.7" y="34.9">A11</text>
<text x="204" y="32.4">B6</text>
<text x="209" y="33.7">VDD_A/VDD_CP</text>
<text x="230.5" y="33.7">GND_A</text>
<text x="240.3" y="34.9">B2</text>
<text x="240.3" y="32.4">B10</text>
<text x="202.5" y="40">D12</text>
<text x="202.7" y="37.3">B14</text>
<text x="209" y="36.2">VDD_SP</text>
<text x="209" y="38.8">VDD_MIC</text>
<text x="209" y="41.3">VDIG</text>
<text x="225.1" y="41.3">GND_SENSE</text>
<text x="229.2" y="36.2">GND_CP</text>
<text x="240.3" y="40">B4</text>
<text x="259.1" y="41.3">HP_S</text>
<text x="266.7" y="41.3">[2]</text>
<text x="202.5" y="42.5">D10</text>
<text x="204" y="47.6">A9</text>
<text x="204" y="45.1">B8</text>
<text x="209" y="46.4">VREF</text>
<text x="209" y="43.8">VDD_IO</text>
<text x="82.3" y="52.3">C8</text>
<text x="92.5" y="52.3">C7</text>
<text x="102.6" y="52.3">C23</text>
<text x="112.8" y="52.3">C24</text>
<text x="122.9" y="52.3">C25</text>
<text x="133.1" y="52.3">C28</text>
<text x="143.3" y="52.3">C27</text>
<text x="172.4" y="52.3">C29</text>
<text x="204" y="52.7">A7</text>
<text x="209" y="48.9">VMID</text>
<text x="160" y="59.1">[1]</text>
<text x="167.4" y="59.1">MIC1_L</text>
<text x="202.7" y="57.8">B16</text>
<text x="209" y="54">DACREF</text>
<text x="209" y="59.1">MIC1_L</text>
<text x="227.5" y="59.1">MICBIAS1</text>
<text x="240.3" y="57.8">A15</text>
<text x="326.9" y="56.5">R27</text>
<text x="160" y="61.6">[1]</text>
<text x="167.1" y="61.6">MIC1_R</text>
<text x="202.5" y="65.4">D16</text>
<text x="202.7" y="62.9">C15</text>
<text x="202.7" y="60.3">C17</text>
<text x="209" y="64.2">MIC2_L</text>
<text x="209" y="61.6">MIC1_R</text>
<text x="227.5" y="61.6">MICBIAS2</text>
<text x="240.3" y="60.3">A17</text>
<text x="280.4" y="65">C18</text>
<text x="318.5" y="65">C22</text>
<text x="160" y="71.8">[2]</text>
<text x="167.9" y="71.8">I2S_DI</text>
<text x="204" y="70.5">C5</text>
<text x="209" y="71.8">DATIN</text>
<text x="209" y="66.7">MIC2_R</text>
<text x="229" y="71.8">DATOUT</text>
<text x="240.3" y="70.5">C7</text>
<text x="259.1" y="71.8">I2S_DO</text>
<text x="269.2" y="71.8">[2]</text>
<text x="280.4" y="71">1u</text>
<text x="160" y="74.3">[2]</text>
<text x="160" y="76.9">[2] I2S_WCLK</text>
<text x="164.9" y="74.3">I2S_BCLK</text>
<text x="203.9" y="73">D4</text>
<text x="203.9" y="75.6">D6</text>
<text x="209" y="74.3">BCLK</text>
<text x="209" y="76.9">WCLK</text>
<text x="253" y="76.9">J5</text>
<text x="280.7" y="73.5">Unpop</text>
<text x="160" y="79.4">[2]</text>
<text x="160" y="81.9">[2]</text>
<text x="165.9" y="79.4">I2C_SDA</text>
<text x="166.3" y="81.9">I2C_SCL</text>
<text x="202.7" y="83.2">C11</text>
<text x="203.9" y="80.6">D8</text>
<text x="204" y="78.1">C9</text>
<text x="209" y="79.4">DATA</text>
<text x="209" y="81.9">CLK</text>
<text x="232.5" y="81.9">SP_N</text>
<text x="232.7" y="79.4">SP_P</text>
<text x="240.3" y="80.6">A13</text>
<text x="240.3" y="78.1">B12</text>
<text x="255.5" y="79.4">1</text>
<text x="255.5" y="81.9">2</text>
<text x="259.1" y="79.4">SP_P</text>
<text x="259.1" y="81.9">SP_N</text>
<text x="160" y="84.5">[1,2]</text>
<text x="169.5" y="84.5">MCLK</text>
<text x="202.7" y="88.3">C13</text>
<text x="209" y="84.5">MCLK</text>
<text x="209" y="89.6">AUX_L</text>
<text x="232.6" y="89.6">HP_L</text>
<text x="240.3" y="88.3">A3</text>
<text x="250.6" y="84">Unpop</text>
<text x="259.1" y="89.6">HP_L</text>
<text x="266.7" y="89.6">[2]</text>
<text x="351.5" y="85.3">C13</text>
<text x="202.5" y="90.8">D14</text>
<text x="209" y="92.1">AUX_R</text>
<text x="232.3" y="92.1">HP_R</text>
<text x="240.3" y="95.9">A1</text>
<text x="240.3" y="90.8">A5</text>
<text x="259.1" y="92.1">HP_R</text>
<text x="266.7" y="92.1">[2]</text>
<text x="334" y="93.4">R26</text>
<text x="26.7" y="98.9">TP3</text>
<text x="44.2" y="98">C14</text>
<text x="51.2" y="98">Unpop</text>
<text x="67.3" y="99.7">MIC1_L [1]</text>
<text x="230.7" y="99.7">HPCSN</text>
<text x="231" y="97.2">HPCSP</text>
<text x="240.3" y="98.4">C1</text>
<text x="240.3" y="101">D2</text>
<text x="230.9" y="104.8">HPCFN</text>
<text x="231.1" y="102.3">HPCFP</text>
<text x="240.3" y="103.5">C3</text>
<text x="255.3" y="105.6">C11</text>
<text x="270.3" y="103.1">C15</text>
<text x="277.9" y="103.1">C20</text>
<text x="26.7" y="109.1">TP2</text>
<text x="44.2" y="108.2">C10</text>
<text x="51.2" y="108.2">Unpop</text>
<text x="67.3" y="109.9">MIC2_L [1]</text>
<text x="219.4" y="109.1">DA7212</text>
<text x="332.2" y="108.3">GND</text>
<text x="122.9" y="146.3">C2</text>
<text x="123.2" y="154.8">Unpop</text>
<text x="148.5" y="153.9">Y1</text>
<text x="139.4" y="156.8">1</text>
<text x="139.4" y="159.4">2</text>
<text x="143" y="158.1">ENABLE VDD</text>
<text x="143" y="160.7">GND</text>
<text x="152.1" y="160.7">OUT</text>
<text x="159" y="159.4">3</text>
<text x="159" y="156.8">4</text>
<text x="28.4" y="162.1">TP1</text>
<text x="43.6" y="162.1">TP4</text>
<text x="134.8" y="167.5">OSC_SM_AW-11.2896MBE-T</text>
<text x="143.3" y="165">11.2896MHz</text>
<text x="146.4" y="170">Unpop</text>
<text x="255" y="189.4">C21</text>
<text x="262" y="189.4">Unpop</text>
<text x="174.9" y="198.7">+3V3</text>
<text x="211.5" y="203.9">[1]</text>
<text x="216.8" y="203.9">MICBIAS2</text>
<text x="246.1" y="202.6">1</text>
<text x="249.7" y="203.9">VDD</text>
<text x="259.4" y="199.6">MK1</text>
<text x="268.8" y="203.9">GND</text>
<text x="275.8" y="202.6">3</text>
<text x="268.8" y="206.4">GND</text>
<text x="275.8" y="205.1">2</text>
<text x="264.7" y="214">OUTPUT</text>
<text x="275.8" y="212.7">4</text>
<text x="337.6" y="212.3">C6</text>
<text x="343.3" y="212.3">Unpop</text>
<text x="359.4" y="214">MIC2_R</text>
<text x="370.2" y="214">[1]</text>
<text x="73.3" y="218.3">+3V3</text>
<text x="252.1" y="218.3">SPU0410HR5H-PB</text>
<text x="258.2" y="220.8">Unpop</text>
<text x="332.7" y="220.4">R21</text>
<text x="167.7" y="227.2">ORANGE</text>
<text x="173.9" y="224.7">D1</text>
<text x="332.7" y="225.5">Unpop</text>
<text x="152" y="233">+1V8</text>
<text x="331" y="235.3">GND</text>
<text x="87.4" y="245.3">C17</text>
<text x="174" y="245.8">G</text>
<text x="178.8" y="240.2">D</text>
<text x="181.6" y="242.8">Q1</text>
<text x="181.6" y="245.3">FDV303N</text>
<text x="143.3" y="250.4">C16</text>
<text x="179" y="248.8">S</text>
<text x="178.6" y="255.6">GND</text>
<text x="122.7" y="268.3">GND</text>
<text x="261.6" y="267.8">CONFIDENTIAL INFORMATION</text>
</g>
<g font-size="2">
<text x="308.6" y="261.5">TITLE:</text>
<text x="262.9" y="271.6">PREPARED:</text>
<text x="280.7" y="271.6">DATED:</text>
<text x="308.6" y="271.6">DRAWING NO:</text>
<text x="364.5" y="271.6">REV:</text>
<text x="262.9" y="281.8">RESPONSIBLE:</text>
<text x="280.7" y="281.8">DATED:</text>
<text x="308.6" y="281.8">SHEET NAME:</text>
<text x="379.7" y="281.8">PAGE:</text>
</g>
<text font-size="1.3" x="348.9" y="257.7">SCHEMATIC TEMPLATE REV PA2 (November 30, 2011) DIALOG DOCUMENT NUMBER 31-902-03</text>
</svg>
